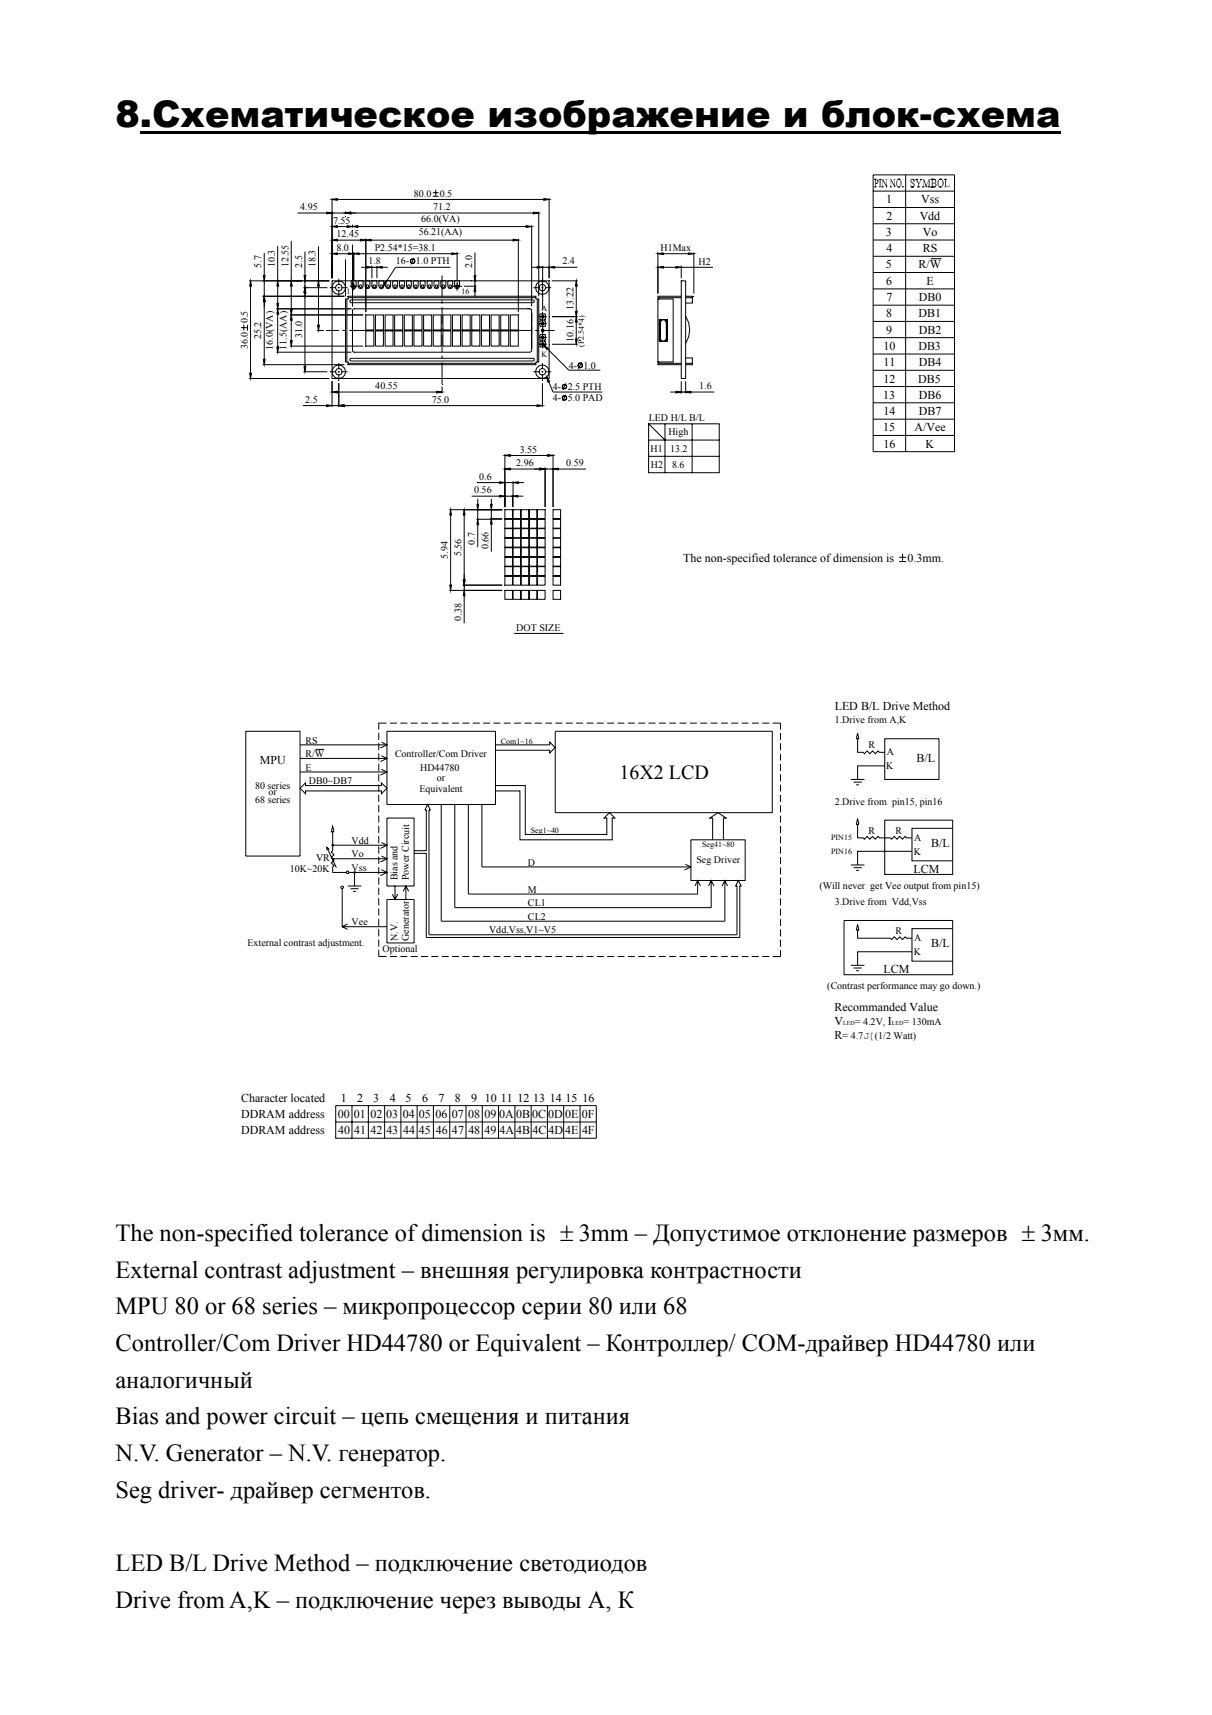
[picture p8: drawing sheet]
<svg xmlns="http://www.w3.org/2000/svg" width="210mm" height="297mm" viewBox="0 0 210 297" stroke-linecap="round" stroke-linejoin="round" font-family="sans-serif">
<path d="M24.2 23h159.5" fill="none" stroke="#000" stroke-width=".38"/>
<path d="M20 27.2h171.9v175.6h-171.9z" fill="#fff"/>
<path d="M20 27.2h171.9v175.6h-171.9z" fill="none" stroke="#fff" stroke-width=".17"/>
<g fill="none" stroke="#000" stroke-width=".17">
<path d="M51.6 36.9h5M56.6 36.7l.9 .2-.9 .1zM57.5 34.5l.9-.1v.3zM57.5 39.2l.9-.1v.3zM57.5 36.9h2.3M57.5 34.3v13.9M58.4 39.2h1.7M58.4 34.5h35.8M59.8 36.9l1-.2v.3zM59.8 36.7v.4M60.1 39.1l.9 .1-.9 .2zM60.8 36.9h31.6"/>
<path d="M61 39.2l1-.1v.3zM61.1 39l-.1 .4M62 39.2h29.1M75 33.4h1M75 34h1M75.5 32.9v1M91.1 39.1l1 .1-1 .2zM92.1 39v14.1M92.4 36.7l.9 .2-.9 .1zM93.3 36.7v14.6M94.2 34.4l.9 .1-.9 .2zM95.1 34.3v13.9"/>
<path d="M151.2 30.3h14.1v47.9h-14.1zM151.2 38.8h14.1M151.2 35.9h14.1M151.2 33.1h14.1M156.8 30.3v47.9M41.7 56.7h1.1M42.2 56.3v1M42.9 56.3v1M43.2 48.6h9.1h-4.4M43.4 49.6v15M43.4 48.6l.2 1h-.4zM45.5 51.3h14.1"/>
<path d="M45.5 48.6h11.5M45.6 47.7h.3l-.1 .9zM45.8 51.3l.1 1h-.3zM45.8 43.8v3.9M45.8 48.6v2.7M45.8 52.3v9.9M47.9 53.5h13M47.9 52.5h.4l-.2 1zM48.1 48.6l.2 1h-.4zM48.1 54.4v5.6M48.1 53.5l.2 .9h-.4zM48.1 49.6v2.9"/>
<path d="M48.1 42.7v5.9M50.2 54.5h12.7M50.2 59.9h12.7M50.3 53.6h.3l-.2 .9zM50.3 59h.3l-.2 .9zM50.4 48.6l.2 1h-.3zM50.4 55.5l.1 3.5M50.4 54.5l.2 1h-.3zM50.5 49.6l-.1 4M50.5 41.8l-.1 6.8M52.6 49.8h4.1M52.6 48.6h4.4"/>
<path d="M52.6 47.7h.4l-.2 .9zM52.8 49.8l.2 1h-.4zM52.8 43.6v4.1M52.8 48.6v1.2M52.8 50.8v12.6M53 49.8h.3M54.9 57.2h1.2M54.9 48.6h2.1M55 56.3h.3l-.1 .9zM55.2 48.6l.1 1h-.3zM55.2 42.7v5.9M55.2 49.6v6.7"/>
<path d="M56.6 57.2h2.1M57.1 49.8h1.1M57.5 48.6h37.6v17h-37.6zM57.5 41.6l.9-.2v.3zM57.5 43.9l.9-.1v.3zM58.4 41.6h4M58.4 43.9h1.9M58.5 49.8h.3M58.7 48.3v1.1M58.7 49.7v.3M58.7 50.3v1.1M59.1 49.8h1.1"/>
<path d="M59.3 57.2h.6M59.8 44.9v6.4M60.1 51.8v10.9M60.3 51.3h32.5v.5h.5v10.9h-.5v.5h-32.5v-.5h-.5v-10.9h.5zM60.3 51.6h32.5M60.3 43.8l1 .1-1 .2zM60.5 57.2h3M60.6 49.6h1.4M60.6 52l31.7-.1 .2 .3-.2 .2h-31.5l-.2-.2zM60.8 48.6l.1 1M60.9 48.6h.8v1l-.1 .3-.3 .1-.3-.1-.2-.3M61 42.4l.1 10.7"/>
<path d="M61 54.2l.1 6.1M61.1 53.6l30.7-.1 .2 .1 .1 .2v6.9l-.3 .3h-30.5l-.3-.3zM61.3 43.9l.9-.1v.3zM61.3 43.7v4.9M61.3 48.9v1.4M61.5 49.6l-.2-.3-.3 .3 .3 .2 .2-.2M62 48.6h.9v1l-.1 .3-.3 .1-.3-.1-.2-.3zM62.2 43.9h16M62.3 49.4h.3v.3h-.3zM62.4 41.4l1 .2-1 .1zM62.5 46.3h1M63.2 48.6h.9v1l-.2 .3-.3 .1-.2-.1-.2-.3z"/>
<path d="M63.4 41.6l.9-.2v.3zM63.4 54.5h1.3v2.6h-1.3zM63.4 57.3h1.3v2.6h-1.3zM63.4 41.4v12.7M63.5 46.1l.9 .2-.9 .1zM64.1 57.2h.6M64.3 41.6h24.5M64.4 48.6h.9v1l-.1 .3-.4 .1-.3-.1-.1-.3zM64.4 46.3h.9M64.4 46.1v2.1M64.7 49.4h.3v.3h-.3zM65 54.5h1.4v2.6h-1.4z"/>
<path d="M65 57.3h1.4v2.6h-1.4zM65.3 57.2h2.9M65.3 46.3l.9-.2v.3zM65.3 46.1v2.1M65.6 48.6h.9v1l-.2 .3-.3 .1-.3-.1-.1-.3zM66.2 46.3h1M66.6 48.9l.3 .1-.6 .7zM66.7 54.5h1.4v2.6h-1.4zM66.7 57.3h1.4v2.6h-1.4zM66.8 48.6h.8v1l-.1 .3-.3 .1-.3-.1-.1-.3zM68 48.6h.9v1l-.2 .3-.3 .1-.3-.1-.1-.3zM68.3 54.5h1.4v2.6h-1.4z"/>
<path d="M68.3 57.3h1.4v2.6h-1.4zM68.8 57.2h.6M69.2 48.6h.8v1l-.1 .3-.3 .1-.3-.1-.1-.3zM70 54.5h1.4v2.6h-1.4zM70 57.3h1.4v2.6h-1.4zM70 57.2h3M70.7 49.4h.3v.3h-.3zM71.2 48.6h-.8v1l.1 .3 .3 .1 .3-.1 .1-.3M71.2 48.6v1M71.4 44.9a.4 .4 0 0 0-.3 .6 .4 .4 0 0 0 .7 0 .4 .4 0 0 0-.3-.6 .4 .4 0 0 0-.4 .3 .4 .4 0 0 0 .3 .4M71.5 44.9l.3 .3v.3l-.3 .1M71.6 48.6h.8v1l-.1 .3-.3 .1-.3-.1-.1-.3z"/>
<path d="M71.7 54.5h1.4v2.6h-1.4zM71.7 57.3h1.4v2.6h-1.4zM71.7 44.7l-.5 1.1M73.4 54.5h1.4v2.6h-1.4zM73.4 57.3h1.4v2.6h-1.4zM73.6 48.6h-.8v1l.1 .3 .3 .1 .3-.1 .1-.3M73.6 57.2h.6M73.6 48.6v1M74 48.6h.8v1l-.1 .3-.3 .1-.3-.1-.1-.3zM74.2 49.4h.4v.3h-.4zM74.8 57.2h3M75 54.5h1.4v2.6h-1.4z"/>
<path d="M75 57.3h1.4v2.6h-1.4zM75.2 48.6h.8v1l-.1 .3-.3 .1-.3-.1-.1-.3zM75.8 49.6l-.2-.3-.2 .3 .2 .2 .2-.2M76.3 48.6l.1 1M76.4 48.6h.8v1l-.1 .3-.3 .1-.3-.1-.2-.3M76.6 47.7v3.7M76.6 52v.6M76.6 53.2v3M76.6 56.8v.6M76.6 58v3M76.6 49.4h.3v.3h-.3zM76.7 54.5h1.4v2.6h-1.4z"/>
<path d="M76.7 57.3h1.4v2.6h-1.4zM77.6 48.6h.8v1l-.1 .3-.3 .1-.3-.1-.1-.3zM78 46.3h-9.5l-1.7 2.7M78.2 43.8l1 .1-1 .2zM78.4 54.5h1.4v2.6h-1.4zM78.4 57.3h1.4v2.6h-1.4zM78.4 57.2h.6M78.5 49.6h1.4M78.7 48.6h.9v1l-.1 .3-.3 .1-.3-.1-.2-.3zM79.2 48.9v1.4M79.2 43.7v4.9M79.6 57.2h3"/>
<path d="M80 57.1h1.4v-2.6h-1.4l.1 2.6M80 59.9h1.4v-2.6h-1.4l.1 2.6M80.3 49.6h2.2M81.7 54.5h1.4v2.6h-1.4zM81.7 57.3h1.4v2.6h-1.4zM82.1 47.7h.3l-.1 .9zM82.1 48.6h.4M82.3 49.6l.1 .9h-.3zM82.3 43.8v3.9M82.3 48.6v1M82.3 50.5v1M83.2 57.2h.6"/>
<path d="M83.4 54.5h1.4v2.6h-1.4zM83.4 57.3h1.4v2.6h-1.4zM84.3 57.2h3.1M85 54.5h1.4v2.6h-1.4zM85 57.3h1.4v2.6h-1.4zM86.7 54.5h1.4v2.6h-1.4zM86.7 57.3h1.4v2.6h-1.4zM87.9 57.2h.6M88.4 57.1h1.4v-2.6h-1.4v2.6M88.4 59.9h1.4v-2.6h-1.4v2.6M88.8 41.4l1 .2-1 .1zM89.1 57.2h3"/>
<path d="M89.8 41.4v12.7M92.1 46.3h.9M92.4 49.8h1.1M92.7 57.2h.6M93 46.1l1 .2-1 .1zM93 51.8l.1 10.9M93.3 54.8h1.4M93.3 59.6h1.4M93.3 56h1.4M93.3 58.4h1.4M93.5 54.4h.9v.9h-.2v.3h.2v.9h-.9v-.9h.2v-.3h-.2zM93.5 58h.9v.9h-.2v.3h.2v.9h-.9v-.9h.2v-.3h-.2z"/>
<path d="M93.8 49.8h.3M93.8 54.7h.3v.3h-.3zM93.9 57.2h2.2M93.9 48.3v1.1M93.9 49.7v.3M93.9 50.3v1.1M94 46.3h1.1M94 46.1v7.6M94 54.1v6.2M94.2 59.8l.7 .5-.2 .3zM94.4 49.8h1.1M95.1 46.3l1-.2v.3z"/>
<path d="M95.6 48.6h4.4M95.6 54.8h4.4M95.6 59.6h4.4M96.1 46.3h3.9M99.7 53.9h.3l-.2 .9zM99.7 58.7h.3l-.2 .9zM99.8 48.6l.2 1h-.3zM99.8 54.8l.2 1h-.3zM99.8 49.6v4.3M99.8 55.8v2.9M113.9 46.3l1-.2v.3zM113.9 43.9l1-.1v.3z"/>
<path d="M113.9 51.8h2.7v10.9h-2.6M114 43.7l-.1 7.1 .1-4.7M114.2 55.4h1.4v3.7h-1.4zM114.3 55.4v3.7M114.4 55.4v3.7M114.4 58.6l.1 .4 .4 .1 .4-.1 .1-.4M114.4 55.9l.1-.4 .4-.1 .4 .1 .1 .4M114.9 43.9h4.3M114.9 46.3h2.2M115.4 55.4v3.7M115.5 55.4v3.7M117.1 46.1l.9 .2-.9 .1z"/>
<path d="M118 48.6h.7v17h-.7zM118 51.3h-4.1v11.9h4.1M118 46.3h5.5M118 46.1v2.1M118 51.6h-3.8v.2M118.7 54.8a4.3 4.3 0 0 1 0 4.7M118.7 51.3h1.2v1.2h-1.2M118.7 51.6h1.2M119.2 43.8l1 .1-1 .2zM120.2 43.7v7.2M151.2 58.5h14.1M151.2 55.7h14.1"/>
<path d="M151.2 52.9h14.1M151.2 50h14.1M151.2 47.2h14.1M151.2 44.4h14.1M151.2 41.6h14.1M161.2 44.8h1.9M43.2 65.6h13.8M43.2 64.6h.4l-.2 1zM45.5 63.2h14.1M45.6 62.2h.3l-.1 1zM47.9 61h13M47.9 60h.4l-.2 1z"/>
<path d="M52.5 70.3h4.1M52.6 64.4h4.1M52.6 63.4h.4l-.2 1zM56.6 70.1l.9 .2-.9 .1zM57.1 64.4h1.1M57.5 67.9l.9-.1v.3zM57.5 66v4.5M57.5 70.3h1.2M58.4 67.9h17.2M58.5 64.4h.3M58.7 70.3l.9-.2v.3zM58.7 62.9v1"/>
<path d="M58.7 64.2v.3M58.7 64.8v1.1M58.7 66.4v4.1M59.1 64.4h1.1M59.6 70.3h33.4M60.3 62.9h32.5M60.6 62.1h31.7l.2 .2-.2 .2h-31.5h-.2zM75.6 67.8l1 .1-1 .2zM76.6 61.6v.6M76.6 62.8v3.7M76.6 67v1.1M87.4 78.9l1-.2v.3z"/>
<path d="M87.4 78.7v9.1M88.4 78.9h6.4M92.4 64.4h1.1M93 70.1l.9 .2-.9 .1zM93.8 64.4h.3M93.9 62.9v1M93.9 64.2v.3M93.9 64.8v1.1M93.9 66.4v4.1M94.4 64.4h1.1M94.7 65.3l.5 .8-.3 .1zM94.8 60.4l3.7 3.7h5.5"/>
<path d="M94.8 78.7l1 .2-1 .1zM95 66.1l.8 1.8h8.5M95.8 78.7v9.1M97.7 66.6a.4 .4 0 0 0-.3 .6 .4 .4 0 0 0 .7 0 .4 .4 0 0 0-.3-.6 .4 .4 0 0 0-.4 .3 .4 .4 0 0 0 .3 .5M97.7 68.5a.4 .4 0 0 0-.3 .6 .4 .4 0 0 0 .7 0 .4 .4 0 0 0-.3-.6 .4 .4 0 0 0-.4 .4 .4 .4 0 0 0 .3 .4M97.8 66.6l.3 .3-.1 .3-.2 .2M97.8 68.5l.3 .4-.1 .2-.2 .2M98 66.4l-.5 1.1M98 68.3l-.5 1.2M100.4 62.9a.4 .4 0 0 0-.2 .6 .4 .4 0 0 0 .6 0 .4 .4 0 0 0-.3-.6 .4 .4 0 0 0-.3 .4 .4 .4 0 0 0 .2 .4M100.6 62.9l.2 .2v.3l-.3 .3M100.7 62.7l-.5 1.2"/>
<path d="M112.4 73.4h12.2v8.5h-12.3v-8.5l2.9 2.8M112.4 79h12.2M112.4 76.2h12.2M114.2 62.7v.2h3.8M115.2 73.4v8.5M116.1 67.9h1M117.1 67.8l.9 .1-.9 .2zM118 66v2.1M118 67.9h.7M118.7 67.9l1-.1v.3zM118.7 62h1.2v1.2h-1.2M118.7 62.9h1.2"/>
<path d="M118.7 66v2.1M119.7 67.9h4M119.9 73.4v8.5M151.2 64.1h14.1M151.2 75.4h14.1M151.2 72.6h14.1M151.2 69.8h14.1M151.2 67h14.1M151.2 61.3h14.1M77.8 88.3h9.2M78 88.3l.2 .9h-.3zM78 89.2v12.1"/>
<path d="M80.4 88.3l.1 .9h-.3zM80.4 89.2v11.2M81.7 85.9h4.8M82.5 89.9h4.5M82.6 87.4h.3l-.2 .9zM82.6 83.6h3.9M82.7 89.9l.2 1h-.3zM82.7 86.4v1M82.7 88.3v1.6M82.7 90.9v3.9M84.9 89.8h2.1M84.9 87.4h.3l-.1 .9z"/>
<path d="M85.1 89.8l.1 1h-.3zM85.1 86.4v1M85.1 88.3v1.5M85.1 90.8v4.8M86.5 85.8l.9 .1-.9 .2zM86.5 83.4l.9 .2-.9 .1zM87.4 81.2l1-.1v.3zM87.4 88.3h1.4v1.5h-1.4zM87.4 89.9h1.4v1.6h-1.4zM87.4 91.6h1.4v1.5h-1.4zM87.4 93.2h1.4v1.6h-1.4zM87.4 94.9h1.4v1.5h-1.4z"/>
<path d="M87.4 96.5h1.4v1.6h-1.4zM87.4 98.1h1.4v1.6h-1.4zM87.4 99.8h1.4v1.5h-1.4zM87.4 85.9h1.4M87.4 83.6h1.5M88.4 81.2h5.1M88.8 85.9l.9-.1v.3zM88.8 85.7v2.1M88.9 83.6l.9-.2v.3zM88.9 91.6h1.3v1.5h-1.3zM88.9 98.1h1.3v1.6h-1.3zM88.9 99.8h1.3v1.5h-1.3z"/>
<path d="M88.9 94.9h1.3v1.5h-1.3zM88.9 96.5h1.3v1.6h-1.3zM88.9 93.2h1.3v1.6h-1.3zM88.9 88.3h1.3v1.5h-1.3zM88.9 89.9h1.3v1.6h-1.3zM88.9 83.4v4.4M89.7 85.9h.9M89.8 83.6h.9M90.3 91.6h1.3v1.5h-1.3zM90.3 98.1h1.3v1.6h-1.3zM90.3 99.8h1.3v1.5h-1.3zM90.3 93.2h1.3v1.6h-1.3z"/>
<path d="M90.3 94.9h1.3v1.5h-1.3zM90.3 96.5h1.3v1.6h-1.3zM90.3 88.3h1.3v1.5h-1.3zM90.3 89.9h1.3v1.6h-1.3zM91.7 91.6h1.3v1.5h-1.3zM91.7 98.1h1.3v1.6h-1.3zM91.7 99.8h1.3v1.5h-1.3zM91.7 94.9h1.3v1.5h-1.3zM91.7 96.5h1.3v1.6h-1.3zM91.7 93.2h1.3v1.6h-1.3zM91.7 88.3h1.3v1.5h-1.3zM91.7 89.9h1.3v1.6h-1.3z"/>
<path d="M93.1 91.6h1.3v1.5h-1.3zM93.1 93.2h1.3v1.6h-1.3zM93.1 94.9h1.3v1.5h-1.3zM93.1 96.5h1.3v1.6h-1.3zM93.1 98.1h1.3v1.6h-1.3zM93.1 99.8h1.3v1.5h-1.3zM93.1 88.3h1.3v1.5h-1.3zM93.1 89.9h1.3v1.6h-1.3zM93.5 81.1l.9 .1-.9 .2zM94.4 81v6.8M94.4 81.2h1.4M95.8 81.2l.9-.1v.3z"/>
<path d="M96.7 81.2h4.8M97.1 93.1h-1.3v-1.5h1.3v1.5M97.1 99.7h-1.3v-1.6h1.3v1.6M97.1 96.4h-1.3v-1.5h1.3v1.5M97.1 98.1h-1.3v-1.6h1.3v1.6M97.1 94.8h-1.3v-1.6h1.3v1.6M97.1 91.5h-1.3v-1.6h1.3v1.6M97.1 89.8h-1.3v-1.5h1.3v1.5M155.7 96.5h1.2M155.7 97.3h1.2M156.3 95.9v1.2M77.8 102.3h9.2"/>
<path d="M77.9 101.3h.3l-.2 1zM80.2 101.3h6.8M80.2 100.4h.3l-.1 .9zM80.4 102.3l.1 .9h-.3zM80.4 101.3v1M80.4 103.2v4.7M87.4 102.3h1.4v1.5h-1.4zM88.9 102.3h1.3v1.5h-1.3zM89 109.7h8.6M90.3 102.3h1.3v1.5h-1.3zM91.7 102.3h1.3v1.5h-1.3zM93.1 102.3h1.3v1.5h-1.3z"/>
<path d="M97.1 101.3h-1.3v-1.5h1.3v1.5M97.1 103.8h-1.3v-1.5h1.3v1.5M52 136.5l.9-.9v.5h13.2v-.5l.9 .9-.9 1v-.5h-13.2v.5zM52 126.7h-9.4v21.6h9.4v-21.6M52 129h15M52 131.4h15M52 133.7h15M54.6 129.8h1.6M65.6 125.2h1.4M65.6 139.5v1.2M65.6 137.7v1.2M65.6 135.9v1.2"/>
<path d="M65.6 134.1v1.2M65.6 132.3v1.2M65.6 130.5v1.2M65.6 128.7v1.2M65.6 127v1.1M65.6 125.2v1.2M66.1 130.9l.9 .5-.9 .4M66.1 133.2l.9 .5-.9 .5M66.1 128.5l.9 .5-.9 .5M67 126.7h18.8v12.6h-18.8zM67.5 125.2h1.2M69.3 125.2h1.2"/>
<path d="M71.1 125.2h1.2M72.9 125.2h1.2M74.7 125.2h1.2M76.4 139.3v20.3h49.1v-7.1M76.5 125.2h1.2M78.3 125.2h1.2M78.8 139.3v17.9h44.4v-4.7M80.1 125.2h1.2M81.1 139.3v15.6h39.7M81.9 125.2h1.2M83.5 139.3v10.9h36.2M83.7 125.2h1.2"/>
<path d="M85.5 125.2h1.2M85.8 129h9.4v-.5l1 1-1 .9v-.5h-9.4M85.8 136.1h5.2v8.4h14.1v-2.8h-.5l1-.9 .9 .9h-.5v3.8h-16v-8.5h-4.2M87.2 125.2h1.3M89 125.2h1.2M90.8 125.2h1.2M92.6 125.2h1.2M94.4 125.2h1.2M96.2 126.7h37.6v14.1h-37.6zM96.2 125.2h1.2M98 125.2h1.2M99.8 125.2h1.2"/>
<path d="M101.6 125.2h1.2M103.4 125.2h1.2M105.2 125.2h1.2M107 125.2h1.1M108.7 125.2h1.2M110.5 125.2h1.2M112.3 125.2h1.2M114.1 125.2h1.2M115.9 125.2h1.2M117.7 125.2h1.2M119.5 125.2h1.2M121.3 125.2h1.2"/>
<path d="M123.1 125.2h1.2M124.9 125.2h1.1M126.6 125.2h1.2M128.4 125.2h1.2M130.2 125.2h1.2M132 125.2h1.2M133.8 125.2h1.4v1.2M135.2 127v1.1M135.2 128.7v1.2M135.2 130.5v1.2M135.2 132.3v1.2M135.2 134.1v1.2"/>
<path d="M135.2 135.9v1.2M135.2 137.7v1.2M135.2 139.5v1.2M147.4 135h2.3M147.8 135.5h1.4M148.3 135.9h.5M148.5 128v2.3h1l.2 .2 .5-.4 .4 .4 .5-.4 .5 .4 .5-.4 .2 .2h.9M148.5 127l.3 1h-.5M148.5 127l-.2 1M153.2 132.7h-4.7v2.3M162.6 128h-9.4v7h9.4M162.6 128v7"/>
<path d="M56.6 146.8v.5M57 147.1l-.4-.3 1.7 3.5M57.5 146.3h.2v.2h-.2zM57.6 146.4v.9l-.2 .3 .4 .4-.4 .5 .4 .5-.4 .5 .4 .4-.2 .3v.9h2.4M57.6 143.1l.2 1h-.4zM57.6 146.4h9.4M57.6 148.7h9.4M57.6 144.1v2.3M59.1 153.5h.3v.3h-.3zM59.3 153.9v6.6h7.7M60 150.9h.4v.4h-.4zM60.2 153.5h2.4"/>
<path d="M60.4 151.1h6.6M60.7 153.9h1.4M61.2 154.4h.4M61.4 151.1v2.4M65.6 159.2v1.2M65.6 157.4v1.2M65.6 155.6v1.2M65.6 153.8v1.2M65.6 152v1.2M65.6 150.2v1.2M65.6 148.4v1.2M65.6 146.6v1.2"/>
<path d="M65.6 144.9v1.1M65.6 143.1v1.2M65.6 141.3v1.2M66.1 148.3l.9 .4-.9 .5M66.1 150.6l.9 .5-.9 .5M66.1 145.9l.9 .5-.9 .5M67 141.7h4.7v11.8h-4.7zM67 155.8h4.7v7.5h-4.7zM67.9 154.9l.5 .9 .5-.9M68.4 153.5v2.3M69.8 154.4l.5-.9 .5 .9M70.3 153.5v2.3"/>
<path d="M74.5 140.3h-.2v21.6h53.3v-8.4h-.2l.5-1 .5 1h-.3v8.9h-54.3v-14.6h-2.1M74.5 140.3l-.4-1-.5 1h.2v7h-2.1M118.7 149.7l1 .5-1 .4M119.7 145.5h9.4v7h-9.4zM120.4 153.5l.4-1 .5 1M120.8 152.5v2.4M122.7 153.5l.5-1 .5 1M123.4 145.5v-3.8h-.5l1.5-.9 1.4 .9h-.5v3.8M125.1 153.5l.4-1 .5 1M135.2 141.3v1.2M135.2 143.1v1.2M135.2 144.9v1.1"/>
<path d="M135.2 146.6v1.2M135.2 148.4v1.2M135.2 150.2v1.2M135.2 152v1.2M135.2 153.8v1.2M135.2 155.6v1.2M135.2 157.4v1.2M135.2 159.2v1.2M146.2 159.4v9.4M146.2 159.4h18.8v9.4h-18.8M147.4 149.8h2.3M147.8 150.3h1.4"/>
<path d="M148.3 150.7h.5M148.5 142.8v2.3h1l.2 .3 .5-.5 .4 .5 .5-.5 .5 .5 .5-.5 .2 .2h1.9l.2 .3 .5-.5 .4 .5 .5-.5 .5 .5 .5-.5 .2 .2h.9M148.5 141.8l.3 1h-.5M148.5 141.8l-.2 1M153.2 142h11.8v9.4h-11.8zM157.9 147.4h-9.4v2.4M165 143.5h-7.1v5.6h7.1M60.2 160l-.9 .5 .9 .5M65.6 165.7h1.4M65.6 164.5v1.2M65.6 162.8v1.2M65.6 161v1.2"/>
<path d="M67.6 165.7h1.1M69.3 165.7h1.2M71.1 165.7h1.2M72.9 165.7h1.2M74.7 165.7h1.2M76.5 165.7h1.2M78.3 165.7h1.2M80.1 165.7h1.2M81.9 165.7h1.2M83.7 165.7h1.2M85.5 165.7h1.2M87.2 165.7h1.2"/>
<path d="M89 165.7h1.2M90.8 165.7h1.2M92.6 165.7h1.2M94.4 165.7h1.2M96.2 165.7h1.2M98 165.7h1.2M99.8 165.7h1.2M101.6 165.7h1.2M103.4 165.7h1.2M105.2 165.7h1.2M107 165.7h1.1M108.7 165.7h1.2"/>
<path d="M110.5 165.7h1.2M112.3 165.7h1.2M114.1 165.7h1.2M115.9 165.7h1.2M117.7 165.7h1.2M119.5 165.7h1.2M121.3 165.7h1.2M123.1 165.7h1.2M124.9 165.7h1.1M126.7 165.7h1.1M128.4 165.7h1.2M130.2 165.7h1.2"/>
<path d="M132 165.7h1.2M135.2 164.5v1.2h-1.4M135.2 161v1.2M135.2 162.8v1.2M147.4 167.2h2.3M147.8 167.7h1.4M148.3 168.1h.5M148.5 160.1l.3 1h-.5M148.5 161.1v1.4h5.7l.2 .2 .5-.4 .4 .4 .5-.4 .5 .4 .5-.4 .2 .2h.9M148.5 160.1l-.2 1M157.9 164.8h-9.4v2.4M165 160.8h-7.1v5.7h7.1"/>
<path d="M58.1 191.5h45.2v5.6h-45.2zM58.1 194.3h45.2M61 191.5v5.6M63.8 191.5v5.6M66.6 191.5v5.6M69.4 191.5v5.6M72.2 191.5l.1 5.6M75.1 191.5v5.6M77.9 191.5v5.6M80.7 191.5v5.6M83.5 191.5v5.6M86.3 191.5l.1 5.6"/>
<path d="M89.2 191.5v5.6M92 191.5v5.6M94.8 191.5v5.6M97.6 191.5v5.6M100.5 191.5v5.6"/>
<circle cx="58.7" cy="49.8" r="1.19"/>
<circle cx="58.7" cy="49.8" r=".58"/>
<circle cx="63.6" cy="49.6" r=".24"/>
<circle cx="66" cy="49.6" r=".24"/>
<circle cx="67.2" cy="49.6" r=".24"/>
<circle cx="68.4" cy="49.6" r=".24"/>
<circle cx="69.6" cy="49.6" r=".24"/>
<circle cx="72" cy="49.6" r=".24"/>
<circle cx="73.2" cy="49.6" r=".24"/>
<circle cx="78" cy="49.6" r=".24"/>
<circle cx="79.2" cy="49.6" r=".24"/>
<circle cx="93.9" cy="49.8" r="1.18"/>
<circle cx="93.9" cy="49.8" r=".58"/>
<circle cx="94" cy="59.6" r=".24"/>
<circle cx="94" cy="56.1" r=".24"/>
<circle cx="94" cy="58.4" r=".24"/>
<circle cx="94" cy="57.2" r=".24"/>
<circle cx="58.7" cy="64.4" r="1.18"/>
<circle cx="58.7" cy="64.4" r=".58"/>
<circle cx="93.9" cy="64.4" r=".58"/>
<circle cx="93.9" cy="64.4" r="1.17"/>
<circle cx="61.4" cy="151.1" r=".14"/>
</g>
<g fill="#000">
<path d="M56.6 36.7l.9 .2-.9 .1zM57.5 34.5l.9-.1v.3zM57.5 39.2l.9-.1v.3zM60.1 39.1l.9 .1-.9 .2zM59.8 36.9l1-.2v.3zM61 39.2l1-.1v.3zM91.1 39.1l1 .1-1 .2zM92.4 36.7l.9 .2-.9 .1zM94.2 34.4l.9 .1-.9 .2zM151.4 32.4h.4zM151.4 31h.4zM151.4 31.1h.6z"/>
<path d="M151.5 31.1h.5zM151.4 32.4h.3zM151.5 32.3h.2zM151.5 31.1h.2zM151.6 32.3h.1zM151.6 32.2l.1 .1zM151.6 31.3l.1 .4-.1 .5zM151.6 31.2l.1 .5zM151.6 32.2h.1v.1zM151.7 31.7v.5h-.1zM151.7 31.7l-.1 .5zM151.6 31.2l.1-.1v.6z"/>
<path d="M151.7 31.7l.3 .1zM151.5 32.3l.2 .1zM151.6 31.2l.1-.1zM151.7 31.7h.1zM151.7 31.8h.2zM151.5 31.1h.3zM151.7 31.7h.3zM151.8 31.1l.3 .1zM151.4 31.1h.5zM151.8 31.7h.2zM151.8 31.8h.1zM151.9 31.2h.2z"/>
<path d="M151.8 31.7h.3zM151.7 31.8h.3zM151.9 31.6h.2zM152 31.6h.1zM152 31.3h.1zM152 31.5h.1l-.1 .1zM152 31.4l.1 .1zM151.8 31.1h.2zM151.9 31.7l.2-.1zM152 31.6l.1-.1zM152 31.4l.1-.1zM152.2 32.4h.4z"/>
<path d="M152.2 31l.5 .1zM152.2 31l.4 .1zM152.3 31.1h.2zM152.3 32.4h.3zM152.3 32.3h.2zM152.4 32.3h.1zM152.4 32.2l.1 .1zM152.4 31.3l.1 .9h-.1zM152.4 31.2h.1zM152.4 31.1l.1 .1zM152.4 31.3h.1v.9zM152.4 31.3l.1-.1z"/>
<path d="M152.4 31.1h.1zM152.3 32.3l.3 .1zM152.2 32.4h.5zM152.2 31.1h.4zM152.3 31.1h.3zM152.7 31v.1zM152.7 31l.1 .1zM152.7 32.4h.3zM152.7 31h.2zM152.8 32.4h.2zM152.8 32.3h.1zM152.8 31.2v1z"/>
<path d="M152.9 32.2v.1zM152.9 31.3l-.1 .9zM152.9 31.3l.6 .8v.3zM152.8 32.3l.2 .1zM152.8 31.1l.1-.1zM152.9 31v.3zM152.9 31l.6 1.1-.6-.8zM152.7 32.4h.4zM153.4 31l.3 .1zM153.4 31.1h.2zM153.5 31.1h.1zM153.5 31.2v.1z"/>
<path d="M153.5 32.1l.1 .3zM153.5 31.3v.8zM153.6 31.3v1.1zM153.6 31.2l-.1 .1zM153.5 31.2l.1-.1zM153.4 31.1h.3zM154.1 31l.1 .1zM154.1 32.4h.3zM154.1 31h.2zM154.2 32.4h.2zM154.2 32.3h.1zM154.3 31.2v1z"/>
<path d="M154.3 32.2v.1zM154.3 31.3v.9zM154.3 31.3l.6 .8 .1 .3zM154.2 32.3l.2 .1zM154.2 31.1l.1-.1zM154.3 31v.3zM154.3 31l.6 1.1-.6-.8zM154.1 32.4h.4zM154.8 31l.3 .1zM154.8 31.1h.2zM154.9 31.1h.1zM154.9 32.1l.1 .3z"/>
<path d="M154.9 31.3v.8zM154.9 31.2v.1zM155 31.3v1.1zM155 31.2l-.1 .1zM154.9 31.2l.1-.1zM154.8 31.1h.3zM155.2 31.8h.2zM155.2 31.7l.2 .1zM155.2 31.6l.2 .1zM155.2 32h.2zM155.2 31.9h.2zM155.2 31.5l.2 .1h-.2z"/>
<path d="M155.2 32l.2 .1zM155.2 31.5h.2h-.2zM155.3 32.1h.1zM155.3 31.4h.1zM155.3 31.3h.1l-.1 .1zM155.3 32.2h.1zM155.3 31.2l.1 .1zM155.3 32.2l.2 .1zM155.4 32.3h.1zM155.2 31.7h.2v.1zM155.2 31.7h.2zM155.2 31.6h.2v.1z"/>
<path d="M155.4 31.2h.1zM155.2 32l.2-.1zM155.2 31.5h.2zM155.4 32.3h.2zM155.3 31.4l.1-.1zM155.4 31.1h.1zM155.3 31.3h.1zM155.4 32.4h.3zM155.3 32.2h.2zM155.4 31.1h.2zM155.3 31.2h.2zM155.5 32.4h.3z"/>
<path d="M155.4 31.2l.1-.1zM155.4 31.1h.5zM155.6 32.4h.1zM155.4 32.4h.2zM155.6 31h.2zM155.6 31h.1zM155.7 31.1h.2zM155.5 32.4h.4zM155.5 32.4h.2zM155.4 31.1h.3zM155.7 32.4h.2zM155.7 31.1h.3z"/>
<path d="M155.7 32.4l.2-.1zM155.8 31.1h.2zM155.6 32.4h.2zM155.5 31.1h.4zM155.8 32.3h.1zM155.9 31.2h.1zM155.9 32.2l.1 .1zM155.9 32.2h.1zM155.9 31.2l.1 .1zM155.9 31.3h.2zM155.8 32.3h.2zM156 32.1h.1z"/>
<path d="M156 32h.1zM156 31.5h.1zM156 31.4h.1zM156 31.9l.1 .1h-.1zM156 31.8l.1 .1h-.1zM156 31.7l.1 .1h-.1zM156 31.6h.1zM156 31.5l.1 .1h-.1zM155.9 32.2l.2-.1zM156 32.1l.1-.1zM156 31.9h.1zM156 31.5l.1 .1z"/>
<path d="M156 31.8h.1zM156 31.7l.1 .1zM156 31.7l.1-.1zM156.3 32.3l.1 .1zM156.3 32.2l.1 .2zM156.4 32.2l.1 .1zM156.3 32.2l.2 .1zM157.7 31.4h.1zM157.7 32v.4zM157.7 31.4h.2zM157.7 31.3h.1l-.1 .1zM157.7 31.5h.3z"/>
<path d="M157.7 31.2h.1zM157.7 32.1v.3zM157.7 32v.1zM157.8 32.2l-.1 .2zM157.8 31.6h.3zM157.8 31.1h.1zM157.8 32.4h.5zM157.8 31.6l.4 .1zM157.7 31.4l.1-.1zM157.8 32.3l-.1 .1zM157.8 31.7h.4zM157.7 31.3l.1-.1z"/>
<path d="M157.8 31.1h.4zM157.8 31.1h.2zM157.9 32.4h.3zM157.9 31.7h.3zM157.7 31.2l.2-.1zM157.8 32.4l.1-.1zM157.7 32.4l.2-.1zM157.7 31.5h.2zM157.8 31.1l.3-.1zM157.9 32.4h.2zM157.9 31.7l.4 .1zM157.8 32.4h.2z"/>
<path d="M157.9 31h.2zM158 32.4h.1zM157.8 32.4h.3zM158 31.8h.3zM158.1 31.9h.3zM158.1 32.4h.2zM158.1 31.9l.3 .1zM158.1 32.3h.2zM158.2 31.9l.2 .1zM158.2 32.3h.1zM158.2 32h.2zM157.9 31.7h.4z"/>
<path d="M158.2 32.2l.1 .1h-.1zM158 31.1h.2zM158.1 31.1h.1zM158.2 31.1l.1 .1zM158.2 31.1l.1 .2zM158.2 31.1l.1 .4zM157.9 32.4h.4zM158.3 32.2h.1zM158.3 32.1h.1zM158.3 31.3v.2zM158.3 31.4v.1zM158.3 31v.5z"/>
<path d="M158.2 32.2h.2zM158.3 32.2l.1-.1zM158.3 32.1l.1-.1zM158.5 31.1h.5zM158.5 31l.5 .1zM158.6 31.1h.3zM158.6 31.1l.3 .1zM158.7 31.2h.2zM158.7 31.3h.2l.1 .5zM158.9 32.4h.4zM158.7 31.3h.2zM158.9 31.3l.2 .4-.1 .1z"/>
<path d="M158.6 31.1h.4zM159 32.3h.2zM159 32.2h.2l-.2 .1zM159 31.8l.2 .4h-.2zM159 31.8l.1-.1 .1 .1zM159 32.3l.2-.1v.1zM159 31.8h.2v.4zM159.1 31.7l.1 .1zM159 32.3l.3 .1zM159.3 31.1h.4zM159.3 31l.4 .1zM159.4 31.3l-.2 .5z"/>
<path d="M159.4 31.1h.2zM159.4 31.2v.1zM159.4 31.1h.1zM159.4 31.2h.1zM159.4 31.2l.1-.1zM159.4 31.1h.3zM159.7 32.4h.4zM159.7 31l.1 .1zM159.8 32.4h.2zM159.7 31h.3zM159.8 32.3h.2zM159.9 31.2h.1z"/>
<path d="M159.9 31.1l.1 .1zM159.9 32.2l.1 .1zM159.9 31.3l.1 .9zM159.9 32.3h.1zM160 31.2l.4 .9v.3zM159.8 32.3l.2 .1zM159.8 32.4h.3zM159.8 31.1l.2-.1zM159.9 31.1l.1-.1v.2zM160 31l.4 1.1-.4-.9zM160.4 32.1v.3zM160.7 32.4h.4z"/>
<path d="M160.8 32.3h.2zM160.8 32.2h.2l-.2 .1zM160.8 31.2l-.4 1.2zM160.8 31.2l.2 .1-.2 .9zM160.8 31l.3 .1zM160.8 31l.2 .1-.2 .1zM160.8 31l-.4 1.1zM160.8 32.3l.2-.1v.1zM161 31.3v.9h-.2zM160.8 31.2h.2zM160.8 32.3l.3 .1zM160.8 31.2l.2-.1z"/>
<path d="M161.2 32.4h.7zM161.2 31h.6zM161.2 31.1h.8zM161.3 31.1h.7zM161.2 32.4h.8zM161.3 32.3h.3zM161.4 31.2l.1 .4zM161.4 31.1h.1zM161.4 32.3h.1zM161.4 32.2l.1 .1zM161.4 31.3l.1 .3-.1 .6zM161.4 32.3h.2z"/>
<path d="M161.5 31.7v.6l-.1-.1zM161.5 31.6v.1zM161.5 31.6l-.1 .6zM161.4 31.2l.1-.1v.5zM161.4 31.2l.1-.1zM161.3 32.3h.4zM161.6 31.7h-.1zM161.4 31.1h.2zM161.5 31.7h.5zM161.5 31.7h.2zM161.4 31.1h.3zM161.3 32.3h.8z"/>
<path d="M161.7 31.1h.3zM161.7 31.7l.4 .1zM161.2 32.4h.5zM161.7 31.7h.3zM161.2 31.1l.6-.1zM161.8 31.1h.2zM161.7 32.3h.4zM161.8 31.7l.3 .1zM161.8 31.7h.2zM161.2 32.4h.6zM161.2 31.1h.7zM161.8 31.6h.3z"/>
<path d="M161.9 31.1l.2 .1zM161.8 32.3h.3zM161.9 31.8h.2zM161.9 31.2h.2zM161.9 32.3h.2zM161.9 31.6h.2zM161.9 31.5l.2 .1zM161.9 31.8l.3 .1zM161.6 31.7h.3zM162 31.5h.1h-.2zM162 31.3h.2zM162 31.9h.2z"/>
<path d="M161.4 31.1h.6zM162 31.4h.2zM162 32.2h.2zM161.6 31.7h.4zM162 32.1l.2 .1zM162 32l.2 .1zM162 32h.2zM161.9 31.5h.2zM162 31.5l.2-.1zM162 31.4l.2-.1zM161.9 32.3l.3-.1zM162 32.1h.2z"/>
<path d="M162.3 31.8h.2zM162.3 31.7l.2 .1zM162.3 31.6l.2 .1zM162.4 31.9h.1zM162.4 31.5l.1 .1h-.2zM162.4 32h.2zM162.4 31.5h.2h-.2zM162.4 32l.2 .1zM162.4 31.4h.2zM162.4 32.1h.2zM162.4 31.3h.2l-.2 .1zM162.5 32.2h.1z"/>
<path d="M162.5 31.2l.1 .1zM162.5 32.3h.2zM162.5 32.2l.2 .1zM162.5 31.2h.1zM162.4 31.9l.1-.1zM162.3 31.7h.2v.1zM162.3 31.7h.2zM162.3 31.6h.2v.1zM162.4 31.5h.2zM162.6 32.3h.2zM162.4 31.4l.2-.1zM162.6 31.1h.1z"/>
<path d="M162.6 32.4h.3zM162.4 31.3h.2zM162.6 31.1h.2zM162.7 32.4h.3zM162.5 31.2l.2-.1zM162.6 31.1h.5zM162.8 32.4h.2zM162.6 32.4h.2zM162.7 31.1l.3-.1zM162.8 32.4h.1zM162.8 31h.2zM162.7 32.4h.4z"/>
<path d="M162.7 32.4h.2zM162.6 31.1h.3zM162.9 31.1h.3zM162.9 32.4h.2zM163 31.1h.2zM163 32.4l.2-.1zM162.7 31.1h.4zM163 32.3h.2zM163.1 31.2h.2zM162.9 31.1h.2zM163.1 32.3h.1zM163.1 31.2l.2 .1z"/>
<path d="M163.2 32.2h.1zM163.2 31.2l.1 .1zM163.2 31.3h.2zM163.2 32.1h.1zM163.2 31.4h.2zM163.2 32h.2zM163.2 31.5h.2zM163.2 31.9l.2 .1h-.2zM163.2 31.8l.2 .1h-.2zM163.2 31.7l.2 .1h-.2zM163.2 31.6h.2zM163.2 31.5l.2 .1h-.2z"/>
<path d="M163.1 32.2h.2zM163.2 32.2l.1-.1zM163.2 32.1l.2-.1zM163.2 31.5l.2 .1zM163.2 31.9h.2zM163.2 31.8h.2zM163.2 31.7l.2 .1zM163.2 31.7l.2-.1zM163.5 32.4h.9zM163.5 31l.5 .1zM163.6 31.1h.3zM163.6 32.4h.8z"/>
<path d="M163.7 31.1h.2zM163.6 32.3h.3zM163.7 32.3h.2zM163.7 32.2l.2 .1h-.2zM163.7 31.3h.2l-.2 .9zM163.7 31.2h.2l-.2 .1zM163.7 32.2h.2v.1zM163.9 31.3v.9h-.2zM163.7 31.3l.2-.1v.1zM163.7 31.2h.2zM163.6 32.3h.4zM163.6 32.3l.8 .1z"/>
<path d="M163.5 31.1h.5zM163.6 31.1h.4zM164.1 32.3l.3 .1zM164.2 32.3l.2 .1zM164.3 32.3l.1 .1zM164.4 32.2v.2zM164 32.3l.4 .1zM164.4 32.1v.3zM43.4 48.6l.2 1h-.4zM45.8 51.3l.1 1h-.3zM45.6 47.7h.3l-.1 .9zM47.9 52.5h.4l-.2 1z"/>
<path d="M48.1 48.6l.2 1h-.4zM48.1 53.5l.2 .9h-.4zM50.3 53.6h.3l-.1 .9zM50.5 48.6l.1 1h-.3zM50.5 54.5l.1 1h-.3zM50.3 59h.3l-.1 .9zM52.8 49.8l.2 1h-.4zM52.6 47.7h.4l-.2 .9zM55 56.3h.3l-.1 .9zM55.2 48.6l.1 1h-.3zM57.5 41.6l.9-.2v.3zM57.5 43.9l.9-.1v.3z"/>
<path d="M60.3 43.8l1 .1-1 .2zM61.3 43.9l.9-.1v.3zM62.4 41.4l1 .2-1 .1zM63.5 46.1l.9 .2-.9 .1zM63.4 41.6l.9-.2v.3zM65.3 46.3l.9-.2v.3zM66.6 48.9l.3 .1-.6 .7zM78.2 43.8l1 .1-1 .2zM82.3 49.6l.1 .9h-.3zM82.1 47.7h.3l-.1 .9zM88.8 41.4l1 .2-1 .1zM93 46.1l1 .2-1 .1z"/>
<path d="M95.1 46.3l1-.2v.3zM99.7 53.9h.3l-.2 .9zM99.8 48.6l.2 1h-.3zM99.8 54.8l.2 1h-.3zM99.7 58.7h.3l-.2 .9zM114 46.3l.9-.2v.3zM114 43.9l.9-.1v.3zM117.1 46.1l.9 .2-.9 .1zM119.2 43.8l1 .1-1 .2zM43.2 64.6h.4l-.2 1zM45.6 62.2h.3l-.1 1zM47.9 60.1h.4l-.2 .9z"/>
<path d="M52.6 63.4h.4l-.2 1zM56.6 70.1l.9 .2-.9 .1zM57.5 67.9l.9-.1v.3zM58.7 70.3l.9-.2v.3zM75.6 67.8l1 .1-1 .2zM87.4 78.9l1-.2v.3zM93 70.1l.9 .2-.9 .1zM94.2 59.8l.7 .5-.2 .3zM94.8 78.7l1 .2-1 .1zM94.7 65.3l.5 .8-.3 .1zM117.1 67.8l.9 .1-.9 .2zM118.7 67.9l1-.1v.3z"/>
<path d="M78 88.3l.2 .9h-.3zM80.4 88.3l.1 .9h-.3zM82.6 87.4h.3l-.2 .9zM82.7 89.9l.2 1h-.3zM84.9 87.4h.3l-.1 .9zM85.1 89.8l.1 1h-.3zM86.5 85.8l.9 .1-.9 .2zM86.5 83.4l.9 .2-.9 .1zM87.4 81.2l1-.1v.3zM88.8 85.9l.9-.1v.3zM88.9 83.6l.9-.2v.3zM93.5 81.1l.9 .1-.9 .2z"/>
<path d="M95.8 81.2l.9-.1v.3zM77.9 101.3h.3l-.2 1zM80.2 100.4h.3l-.1 .9zM80.4 102.3l.1 .9h-.3z"/>
</g>
<text font-size="6.3" x="20" y="22">8.Схематическое изображение и блок-схема</text>
<g font-size="4.2">
<text x="20" y="214.9">The non-specified tolerance of dimension is ± 3mm – Допустимое отклонение размеров ± 3мм.</text>
<text x="20" y="221.3">External contrast adjustment – внешняя регулировка контрастности</text>
<text x="20" y="227.6">MPU 80 or 68 series – микропроцессор серии 80 или 68</text>
<text x="20" y="234">Controller/Com Driver HD44780 or Equivalent – Контроллер/ COM-драйвер HD44780 или</text>
<text x="20" y="240.3">аналогичный</text>
<text x="20" y="246.7">Bias and power circuit – цепь смещения и питания</text>
<text x="20" y="253">N.V. Generator – N.V. генератор.</text>
<text x="20" y="259.4">Seg driver- драйвер сегментов.</text>
<text x="20" y="272.1">LED B/L Drive Method – подключение светодиодов</text>
<text x="20" y="278.4">Drive from A,K – подключение через выводы А, К</text>
</g>
<text font-size="3.5" x="107.3" y="134.9">16X2 LCD</text>
<g font-size="2.1">
<text x="153.5" y="35.2">1</text>
<text x="159.5" y="35.2">Vss</text>
<text x="153.4" y="40.9">3</text>
<text x="153.5" y="38">2</text>
<text x="159.3" y="38">Vdd</text>
<text x="159.8" y="40.9">Vo</text>
<text x="153.4" y="46.5">5</text>
<text x="153.5" y="43.7">4</text>
<text x="159.1" y="46.5">R/W</text>
<text x="159.9" y="43.7">RS</text>
<text x="153.5" y="49.3">6</text>
<text x="153.5" y="52.2">7</text>
<text x="159.1" y="52.2">DB0</text>
<text x="160.4" y="49.3">E</text>
<text x="153.5" y="57.8">9</text>
<text x="153.5" y="55">8</text>
<text x="159.1" y="55">DB1</text>
<text x="159.1" y="57.8">DB2</text>
<text x="153" y="63.4">11</text>
<text x="153" y="60.6">10</text>
<text x="159" y="60.6">DB3</text>
<text x="159.1" y="63.4">DB4</text>
<text x="153" y="69.1">13</text>
<text x="153" y="71.9">14</text>
<text x="153" y="66.3">12</text>
<text x="159" y="66.3">DB5</text>
<text x="159.1" y="71.9">DB7</text>
<text x="159.1" y="69.1">DB6</text>
<text x="152.9" y="74.7">15</text>
<text x="153" y="77.5">16</text>
<text x="158.4" y="74.7">A/Vee</text>
<text x="160.3" y="77.5">K</text>
<text x="118.3" y="97.3">The non-specified tolerance of dimension is</text>
<text x="157.2" y="97.3">0.3mm.</text>
<text x="144.6" y="122.9">LED B/L Drive Method</text>
<text x="45" y="132.4">MPU</text>
<text x="158.7" y="132.1">B/L</text>
<text x="161.3" y="146.6">B/L</text>
<text x="158.2" y="151.2">LCM</text>
<text x="161.3" y="164">B/L</text>
<text x="153" y="168.5">LCM</text>
<text x="144.5" y="175.2">Recommanded Value</text>
<text x="144.5" y="179.9">R</text>
<text x="144.5" y="177.5">V</text>
<text x="153.8" y="177.5">I</text>
<text x="41.7" y="190.8">Character located</text>
<text x="59" y="190.8">1</text>
<text x="61.9" y="190.8">2</text>
<text x="64.6" y="190.8">3</text>
<text x="67.5" y="190.8">4</text>
<text x="70.2" y="190.8">5</text>
<text x="73.1" y="190.8">6</text>
<text x="76" y="190.8">7</text>
<text x="78.8" y="190.8">8</text>
<text x="81.6" y="190.8">9 10</text>
<text x="86.7" y="190.8">11</text>
<text x="89.6" y="190.8">12 13</text>
<text x="95.2" y="190.8">14</text>
<text x="97.9" y="190.8">15</text>
<text x="100.9" y="190.8">16</text>
<text x="41.7" y="196.4">DDRAM address</text>
<text x="41.7" y="193.6">DDRAM address</text>
<text x="58.5" y="193.6">00</text>
<text x="58.5" y="196.4">40</text>
<text x="61.3" y="193.6">01</text>
<text x="61.3" y="196.4">41</text>
<text x="64.2" y="193.6">02</text>
<text x="64.2" y="196.4">42</text>
<text x="66.9" y="193.6">03</text>
<text x="66.9" y="196.4">43</text>
<text x="69.8" y="193.6">04</text>
<text x="69.8" y="196.4">44</text>
<text x="72.5" y="193.6">05</text>
<text x="72.5" y="196.4">45</text>
<text x="75.4" y="193.6">06</text>
<text x="75.5" y="196.4">46</text>
<text x="78.3" y="193.6">07</text>
<text x="78.3" y="196.4">47</text>
<text x="81.1" y="193.6">08</text>
<text x="81.1" y="196.4">48</text>
<text x="83.9" y="193.6">09</text>
<text x="83.9" y="196.4">49</text>
<text x="86.5" y="193.6">0A</text>
<text x="86.5" y="196.4">4A</text>
<text x="89.4" y="193.6">0B</text>
<text x="89.4" y="196.4">4B</text>
<text x="92.2" y="193.6">0C</text>
<text x="92.2" y="196.4">4C</text>
<text x="95" y="193.6">0D</text>
<text x="95" y="196.4">4D</text>
<text x="97.9" y="193.6">0E</text>
<text x="97.9" y="196.4">4E</text>
<text x="100.8" y="193.6">0F</text>
<text x="100.8" y="196.4">4F</text>
</g>
<g font-size="1.7">
<text x="71.7" y="34">80.0</text>
<text x="76.2" y="34">0.5</text>
<text x="52" y="36.4">4.95</text>
<text x="57.7" y="38.7">7.55</text>
<text x="58.3" y="41.1">12.45</text>
<text x="72.5" y="40.7">56.21(AA)</text>
<text x="73" y="38.4">66.0(VA)</text>
<text x="75" y="36.4">71.2</text>
<text x="45.3" y="46.4" transform="rotate(-90 45.3 46.4)">5.7</text>
<text x="47.6" y="46.3" transform="rotate(-90 47.6 46.3)">10.3</text>
<text x="50" y="46.3" transform="rotate(-90 50 46.3)">12.55</text>
<text x="52.3" y="46.3" transform="rotate(-90 52.3 46.3)">2.5</text>
<text x="54.7" y="46.3" transform="rotate(-90 54.7 46.3)">18.3</text>
<text x="58.3" y="43.5">8.0</text>
<text x="63.8" y="45.8">1.8</text>
<text x="64.9" y="43.5">P2.54*15=38.1</text>
<text x="68.6" y="45.8">16- 1.0 PTH</text>
<text x="81.7" y="46.3" transform="rotate(-90 81.7 46.3)">2.0</text>
<text x="97.4" y="45.8">2.4</text>
<text x="114.4" y="43.5">H1Max</text>
<text x="121" y="45.8">H2</text>
<text x="99.3" y="53.7" transform="rotate(-90 99.3 53.7)">13.22</text>
<text x="42.9" y="56" transform="rotate(-90 42.9 56)">0.5</text>
<text x="45.3" y="58.7" transform="rotate(-90 45.3 58.7)">25.2</text>
<text x="52.3" y="58.6" transform="rotate(-90 52.3 58.6)">31.0</text>
<text x="99.3" y="59.2" transform="rotate(-90 99.3 59.2)">10.16</text>
<text x="42.9" y="60.5" transform="rotate(-90 42.9 60.5)">36.0</text>
<text x="47.2" y="60.6" transform="rotate(-90 47.2 60.6)">16.0(VA)</text>
<text x="49.6" y="60.6" transform="rotate(-90 49.6 60.6)">11.5(AA)</text>
<text x="98.5" y="63.8">4- 1.0</text>
<text x="52.9" y="69.8">2.5</text>
<text x="65" y="67.4">40.55</text>
<text x="74.8" y="69.8">75.0</text>
<text x="95.8" y="67.5">4- 2.5 PTH</text>
<text x="95.8" y="69.5">4- 5.0 PAD</text>
<text x="121.1" y="67.4">1.6</text>
<text x="112.4" y="72.9">LED H/L B/L</text>
<text x="115.8" y="75.4">High</text>
<text x="83" y="83.1">0.6</text>
<text x="89.4" y="80.7">2.96</text>
<text x="90" y="78.4">3.55</text>
<text x="98.1" y="80.7">0.59</text>
<text x="112.7" y="78.2">H1</text>
<text x="112.7" y="81">H2</text>
<text x="116" y="78.2">13.2</text>
<text x="116.4" y="81">8.6</text>
<text x="82.1" y="85.4">0.56</text>
<text x="82.3" y="94.4" transform="rotate(-90 82.3 94.4)">0.7</text>
<text x="84.6" y="95.2" transform="rotate(-90 84.6 95.2)">0.66</text>
<text x="77.5" y="96.8" transform="rotate(-90 77.5 96.8)">5.94</text>
<text x="79.9" y="96.4" transform="rotate(-90 79.9 96.4)">5.56</text>
<text x="79.9" y="107.5" transform="rotate(-90 79.9 107.5)">0.38</text>
<text x="89.4" y="109.2">DOT SIZE</text>
<text x="144.6" y="125.2">1.Drive from A,K</text>
<text x="52.9" y="128.8">RS</text>
<text x="52.9" y="131.1">R/W</text>
<text x="68.4" y="131">Controller/Com Driver</text>
<text x="150.4" y="129.6">R</text>
<text x="153.6" y="130.9">A</text>
<text x="44.2" y="136.7">80 series</text>
<text x="46.5" y="137.7">or</text>
<text x="52.9" y="133.5">E</text>
<text x="53.5" y="135.8">DB0~DB7</text>
<text x="72.6" y="137.1">Equivalent</text>
<text x="72.7" y="133.5">HD44780</text>
<text x="75.6" y="135.2">or</text>
<text x="153.5" y="133.2">K</text>
<text x="44.2" y="139">68 series</text>
<text x="144.6" y="139.3">2.Drive from pin15, pin16</text>
<text x="54.7" y="149.2">VR</text>
<text x="60.9" y="148.5">Vo</text>
<text x="60.9" y="146.2">Vdd</text>
<text x="91.4" y="149.9">D</text>
<text x="120.6" y="149.4">Seg Driver</text>
<text x="150.4" y="144.4">R</text>
<text x="155.1" y="144.4">R</text>
<text x="158.3" y="148">K</text>
<text x="158.3" y="145.7">A</text>
<text x="50.2" y="151">10K~20K</text>
<text x="60.9" y="150.9">Vss</text>
<text x="68.8" y="152.5" transform="rotate(-90 68.8 152.5)">Bias and</text>
<text x="70.8" y="152.5" transform="rotate(-90 70.8 152.5)">Power Circuit</text>
<text x="91.4" y="154.6">M</text>
<text x="141.9" y="153.9">(Will never get Vee output from pin15)</text>
<text x="60.9" y="160.3">Vee</text>
<text x="84.7" y="161.7">Vdd,Vss,V1~V5</text>
<text x="91.4" y="157">CL1</text>
<text x="91.4" y="159.3">CL2</text>
<text x="144.6" y="156.7">3.Drive from Vdd,Vss</text>
<text x="155.1" y="161.8">R</text>
<text x="42.9" y="163.9">External contrast adjustment.</text>
<text x="66.3" y="164.9">Optional</text>
<text x="68.8" y="163" transform="rotate(-90 68.8 163)">N.V.</text>
<text x="70.8" y="163" transform="rotate(-90 70.8 163)">Generator</text>
<text x="158.3" y="165.4">K</text>
<text x="158.3" y="163">A</text>
<text x="143.3" y="171.3">(Contrast performance may go down.)</text>
<text x="145.9" y="179.9">= 4.7Ј[(1/2 Watt)</text>
<text x="148.1" y="177.5">= 4.2V,</text>
<text x="156.5" y="177.5">= 130mA</text>
</g>
<g font-size="1.4">
<text x="60" y="50.9">1</text>
<text x="79.9" y="50.9">16</text>
<text x="93.8" y="53.8">A</text>
<text x="93.8" y="61.8">K</text>
<text x="101.1" y="60.1" transform="rotate(-90 101.1 60.1)">(P2.54*4)</text>
<text x="86.7" y="128.8">Com1~16</text>
<text x="91.9" y="144.3">Seg1~40</text>
<text x="121.6" y="146.7">Seg41~80</text>
<text x="144" y="145.5">PIN15</text>
<text x="144" y="147.8">PIN16</text>
</g>
<g font-size="1">
<text x="146" y="177.5">LED</text>
<text x="154.5" y="177.5">LED</text>
</g>
</svg>
